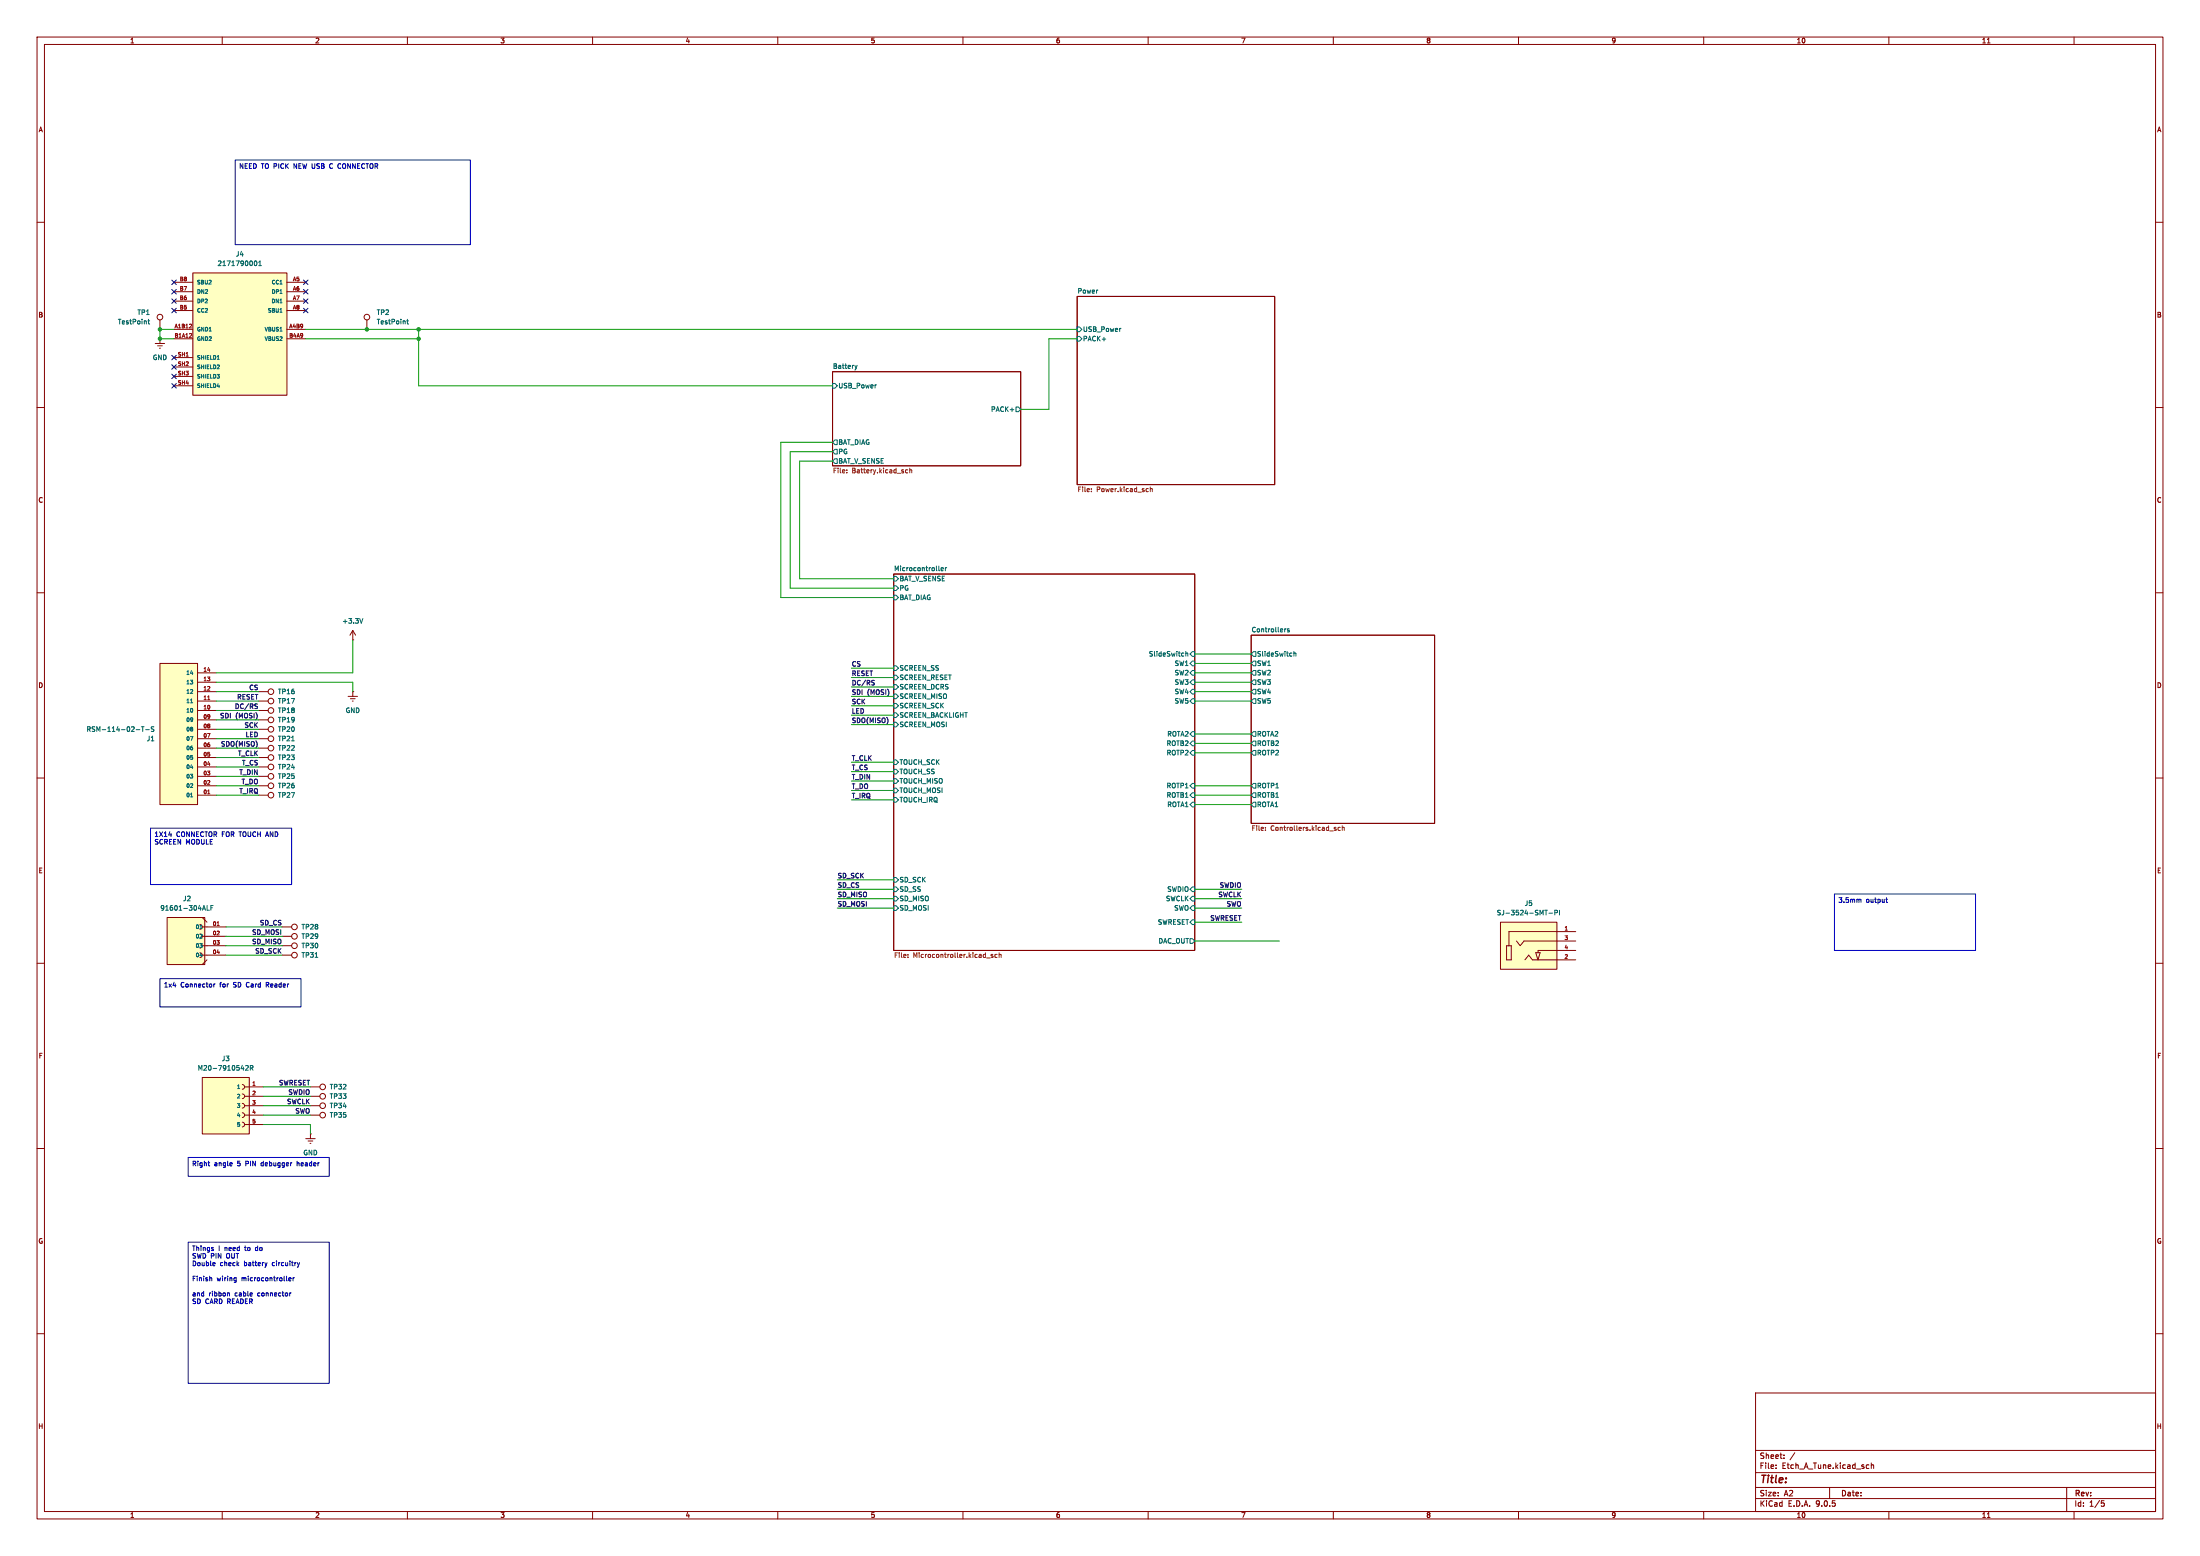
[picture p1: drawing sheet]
<svg xmlns="http://www.w3.org/2000/svg" width="594mm" height="420mm" viewBox="0 0 594 420" stroke-linecap="round" stroke-linejoin="round" font-family="sans-serif">
<g fill="none" stroke="#840000" stroke-width=".27">
<path d="M10 10h574v400h-574zM12 12h570v396h-570zM60 10v2M110 10v2M160 10v2M210 10v2M260 10v2M310 10v2M360 10v2M410 10v2M460 10v2M510 10v2"/>
<path d="M536.6 11.6h.7M560 10v2M10 60h2M582 60h2M43.2 86.4v2.5M99.1 86.4v2.5M290.8 80h53.4v50.8h-53.4zM10 110h2M224.8 100.3h50.8v25.4h-50.8zM582 110h2M241.3 154.9h81.3v101.6h-81.3zM10 160h2"/>
<path d="M337.8 171.5h49.5v50.8h-49.5zM582 160h2M69.8 199.4h2.6M94 188h2.5M94.6 188.6h1.3M95.1 189.2h.3M95.2 186.7h.1M95.2 186.7v1.3M10 210h2M69.8 212.1h2.6M69.8 209.6h2.6M69.8 207h2.6"/>
<path d="M582 210h2M10 260h2M582 260h2M83.8 298.5h2.6M83.8 295.9h2.6M10 310h2M582 310h2M10 360h2M474 376h108v32h-108zM582 360h2M474 397.5h108M474 391.5h108"/>
<path d="M479.5 396.2v.2M479.5 395.4v.2M481.7 393.5v.2M481.7 392.7v.2M484.6 392.1l-1.3 1.9M504.2 395.4h.4M504.6 396.3l-.4 .1M505.2 395.5l.6-.1 .1 1M505.2 394.9v1.5M60 408v2M110 408v2M160 408v2"/>
<path d="M210 408v2M260 408v2M310 408v2M360 408v2M410 408v2M460 408v2M474 404.5h108M474 401.5h108M494 401.5v3M510 408v2M536.6 409.6h.7M558 401.5v6.5"/>
<path d="M560 408v2M567.4 405.1h.7M567.5 405.6h.4l.3 .3-.2 .6-.5 .1"/>
<circle cx="43.2" cy="85.6" r=".76"/>
<circle cx="99.1" cy="85.6" r=".76"/>
<circle cx="73.2" cy="199.4" r=".76"/>
<circle cx="73.2" cy="212.1" r=".76"/>
<circle cx="73.2" cy="209.5" r=".76"/>
<circle cx="73.2" cy="207" r=".76"/>
<circle cx="87.1" cy="295.9" r=".76"/>
<circle cx="87.1" cy="298.4" r=".76"/>
</g>
<g fill="none" stroke="#006464" stroke-width=".27">
<path d="M39.9 86.6h.5M40.1 86.2v1.1l.3 .1M109.8 86.6h.5M110 86.2v1.1l.3 .1M230.8 98.6l.3 .9M231.1 99.5l-.2 .3M231.4 98.6l-.3 .9M290.8 90.8h.7l.6 .6-.6 .7h-.7zM290.8 88.3h.7l.6 .6-.6 .6h-.7zM302.7 88.6l-.3 .1M224.8 103.5h.6l.7 .6-.7 .7h-.6zM225.4 118.7h.7v1.3h-.7l-.6-.6z"/>
<path d="M236.6 103.9h-.2M274.3 109.9h.7l.6 .6-.6 .6h-.7zM225.4 121.3h.7v1.3h-.7l-.6-.7zM225.4 123.8h.7v1.3h-.7l-.6-.6zM241.3 158.1h.6l.7 .7-.7 .6h-.6zM241.3 155.6h.6l.7 .6-.7 .6h-.6zM253.5 153.9l.2 .2M254.1 153.6l.6-.1-.1-.2-.3-.1-.2 .2 .1 .6h.4M255.2 153.2v.9M255.6 153.2l-.4 .3M241.3 160.7h.6l.7 .6-.7 .6h-.6zM241.3 179.7h.6l.7 .6-.7 .7h-.6z"/>
<path d="M320.2 175.8v1.3M320.2 176.4l.5-.1v.8M321.3 179.1l.6-.7h.7v1.3h-.7zM321.9 175.9h.7v1.3h-.7l-.6-.7zM338.5 175.9h.6v1.3h-.6l-.7-.7zM338.5 178.4h.6v1.3h-.6l-.7-.6zM347.2 169.7l-.3 .3M348.1 169.8l-.5 .1 .5 .3v.3h-.5M349.4 176.4l.4-.1 .1 .8M349.4 175.8v1.3M78.7 200h.8M241.3 182.2h.6l.7 .7-.7 .6h-.6z"/>
<path d="M241.3 192.4h.6l.7 .6-.7 .7h-.6zM241.3 189.9h.6l.7 .6-.7 .6h-.6zM241.3 194.9h.6l.7 .7-.7 .6h-.6zM241.3 187.3h.6l.7 .7-.7 .6h-.6zM241.3 184.8h.6l.7 .6-.7 .7h-.6zM321.3 181.6l.6-.6h.7v1.2h-.7zM321.3 184.2l.6-.7h.7v1.3h-.7zM321.9 197.5h.7v1.3h-.7l-.6-.7zM321.9 188.6h.7v1.3h-.7l-.6-.7zM321.9 186.1h.7v1.2h-.7l-.6-.6zM338.5 197.5h.6v1.3h-.6l-.7-.7zM338.5 188.6h.6v1.3h-.6l-.7-.7z"/>
<path d="M338.5 183.5h.6v1.3h-.6l-.7-.6zM338.5 186.1h.6v1.2h-.6l-.7-.6zM338.5 181h.6v1.2h-.6l-.7-.6zM241.3 215.3h.6l.7 .6-.7 .6h-.6zM241.3 210.2h.6l.7 .6-.7 .7h-.6zM241.3 212.7h.6l.7 .7-.7 .6h-.6zM241.3 207.6h.6l.7 .7-.7 .6h-.6zM241.3 205.1h.6l.7 .6-.7 .7h-.6zM321.3 217.2l.6-.7h.7v1.3h-.7zM321.9 214h.7v1.3h-.7l-.6-.7zM321.9 211.5h.7v1.2h-.7l-.6-.6zM321.9 202.6h.7v1.2h-.7l-.6-.6z"/>
<path d="M321.9 200h.7v1.3h-.7l-.6-.6zM338.5 200h.6v1.3h-.6l-.7-.6zM338.5 211.5h.6v1.2h-.6l-.7-.6zM338.5 216.5h.6v1.3h-.6l-.7-.6zM338.5 202.6h.6v1.2h-.6l-.7-.6zM338.5 214h.6v1.3h-.6l-.7-.7zM241.3 239.4h.6l.7 .6-.7 .7h-.6zM241.3 236.9h.6l.7 .6-.7 .6h-.6zM241.3 241.9h.6l.7 .7-.7 .6h-.6zM241.3 244.5h.6l.7 .6-.7 .6h-.6zM321.3 242.6l.6-.7h.7v1.3h-.7zM321.3 240l.6-.6h.7v1.3h-.7z"/>
<path d="M321.3 253.4h.6l.7 .6-.7 .6h-.6zM321.9 248.3h.7v1.3h-.7l-.6-.7zM321.9 244.5h.7v1.2h-.7l-.6-.6z"/>
</g>
<g fill="none" stroke="#725600" stroke-width=".27">
<path d="M228.6 127.5v.1M228.6 126.9v.1M245.1 126.9l-.4-.1-.2 .2 .1 .6h.5M245.6 126.9h.5l.1 .7M245.6 126.4v1.2M294.7 132.6v.1M294.7 131.9h.1M294.7 131.9v.1M309.9 131.9h.1M310 132.7h-.1M310.6 131.4v1.3M310.6 132l.5-.1v.8"/>
<path d="M341.7 224v.2M341.7 223.4v.1M360.4 223.7l.4 .3-.4 .2M360.4 223.3l.3 .1M361.9 223.4l-.4-.1-.2 .3 .1 .5h.5M362.4 223.4h.5l.1 .8M362.4 222.9v1.3M245.1 258.3v.1M245.1 257.7v.1M266.4 258.6h.9M268.1 257.7l-.5 .1 .5 .3v.3h-.5M269.2 257.7l-.3-.1-.3 .2 .1 .6h.5"/>
<path d="M269.8 257.7h.4l.1 .7M269.8 257.2v1.2"/>
</g>
<path d="M43.2 179.1h10.1v38.1h-10.1z" fill="#ffffc2"/>
<g fill="none" stroke="#840000" stroke-width=".27">
<path d="M43.2 179.1h10.1v38.1h-10.1zM53.3 199.4h5.1M53.3 196.9h5.1M53.3 194.3h5.1M53.3 191.8h5.1M53.3 189.2h5.1M53.3 186.7h5.1M53.3 184.2h5.1M53.3 181.6h5.1M53.3 214.6h5.1M53.3 212.1h5.1M53.3 209.6h5.1"/>
<path d="M53.3 207h5.1M53.3 204.5h5.1M53.3 201.9h5.1"/>
</g>
<path d="M36.8 196.9h.9M38.2 196.2h.7M38.5 196.2v1.2M39.3 196.9h1M41.6 196.2l-.7 .1a.53 .53 0 0 0 .6 .6l-.1 .5h-.6M51.4 189.7h.6M51.4 215.1h.6" fill="none" stroke="#006464" stroke-width=".27"/>
<path d="M56.1 188.8h.6M56.1 214.2h.6" fill="none" stroke="#a90000" stroke-width=".27"/>
<path d="M45.1 247.7h10.2v12.7h-10.2z" fill="#ffffc2"/>
<g fill="none" stroke="#840000" stroke-width=".27">
<path d="M95.2 172.7h.1M95.2 170.2l-.7 1.3M95.2 170.2l.8 1.3M95.2 170.2v2.5M69.8 194.3h2.6M69.8 186.7h2.6M45.1 247.7h10.2v12.7h-10.2zM54 249.6l.4 .1 .2 .5-.2 .4-.4 .2M54.6 247.7l1.3 1.2M54.6 250.2h6.4M54.6 252.7h6.4M54.6 255.3h6.4"/>
<path d="M54.6 257.8h6.4M55.9 259.1l-1.3 1.3"/>
<circle cx="73.2" cy="194.3" r=".76"/>
<circle cx="73.2" cy="186.7" r=".76"/>
</g>
<path d="M98 166.9l-.5 1.3M54 250.7h.6M55.1 244.4l.4 1.3M55.9 244.4v1.3h.6M56.9 245h.5M57.5 244.4h-.6v1.3" fill="none" stroke="#006464" stroke-width=".27"/>
<path d="M58.6 249.8h.6" fill="none" stroke="#a90000" stroke-width=".27"/>
<path d="M52.1 73.7h25.4v33h-25.4z" fill="#ffffc2"/>
<g fill="none" stroke="#840000" stroke-width=".27">
<path d="M47 76.2h5.1M47 78.7h5.1M52.1 73.7h25.4v33h-25.4zM77.5 76.2h5M77.5 78.7h5M41.9 92.7h2.5M42.5 93.3h1.3M43.1 94h.2M43.2 91.4h.1M43.2 91.4v1.3M47 81.3h5.1M47 83.8h5.1"/>
<path d="M47 88.9h5.1M47 91.4h5.1M47 96.5h5.1M47 99.1h5.1M77.5 81.3h5M77.5 83.8h5M77.5 88.9h5M77.5 91.4h5M47 101.6h5.1M47 104.1h5.1M69.8 196.9h2.6M69.8 191.8h2.6"/>
<path d="M69.8 189.2h2.6M69.8 201.9h2.6M76.2 250.2h2.5M76.2 255.3h2.5M76.2 257.8h2.5M76.2 252.7h2.5M83.8 293.4h2.6"/>
<circle cx="73.2" cy="189.2" r=".76"/>
<circle cx="73.2" cy="191.8" r=".76"/>
<circle cx="73.2" cy="196.8" r=".76"/>
<circle cx="73.2" cy="201.9" r=".76"/>
<circle cx="79.5" cy="257.8" r=".76"/>
<circle cx="79.5" cy="250.2" r=".76"/>
<circle cx="79.5" cy="252.7" r=".76"/>
<circle cx="79.5" cy="255.3" r=".76"/>
<circle cx="87.1" cy="293.4" r=".76"/>
</g>
<path d="M68.7 70.7l.2-.3a.62 .62 0 0 1 .5 .7 .62 .62 0 0 1-.6 .5l-.1-.1M69.8 71.7h.8M69.8 70.8l.4-.4v1.3M58.7 97h.5M75.6 84.3h.6M85.1 258.4h.7" fill="none" stroke="#006464" stroke-width=".27"/>
<path d="M51.6 87.5l.1 .4-.6 .6h.6M51.6 90.1l.1 .4-.6 .6h.6" fill="none" stroke="#a90000" stroke-width=".27"/>
<path d="M54.6 290.8h12.7v15.3h-12.7z" fill="#ffffc2"/>
<g fill="none" stroke="#840000" stroke-width=".27">
<path d="M54.6 290.8h12.7v15.3h-12.7zM65.4 292.7l.4 .2 .2 .5-.1 .4-.5 .2M65.4 295.3l.4 .2 .2 .4-.1 .5-.5 .1M65.4 297.8l.4 .2 .2 .4-.1 .5-.5 .2M66 293.4h5.1M66 295.9h5.1M66 298.5h5.1M65.4 300.4l.4 .1 .2 .5-.1 .4-.5 .2M65.4 302.9l.4 .2 .2 .4-.1 .5-.5 .2M66 301h5.1M66 303.5h5.1M83.8 301h2.6"/>
<circle cx="87.1" cy="301" r=".76"/>
</g>
<path d="M66.3 287.7l.5-.1 .2 .4-.7 .9h.7M67.6 288.3l.6-.1v-.5l-.6-.1v1.3M67.9 288.3l.4 .6" fill="none" stroke="#006464" stroke-width=".27"/>
<path d="M405.1 248.9h15.3v12.7h-15.3z" fill="#ffffc2"/>
<g fill="none" stroke="#840000" stroke-width=".27">
<path d="M69.8 204.5h2.6M69.8 214.6h2.6M405.1 248.9h15.3v12.7h-15.3zM406.8 255.3h1.3v3.8h-1.3zM409.4 254l1.1 1.3 1-1.3h13.9M411.7 259.1l1-1.3 1.1 1.3h11.6M414.6 257.1h1.2l-.5 2zM415.3 259.1h.1M425.4 251.5h-18v3.8M425.4 256.5h-10.1v.7M82.5 307.3h2.6M83.2 308h1.3"/>
<path d="M83.7 308.6h.2M83.8 306.1h.1M83.8 306.1v1.2"/>
<circle cx="73.2" cy="214.6" r=".76"/>
<circle cx="73.2" cy="204.5" r=".76"/>
</g>
<path d="M417.1 245.7h.7M418.2 246.5h1M419.8 246.4l.6-.1 .1-.5-.7-.1v1.3M421.1 245.7v1.3" fill="none" stroke="#006464" stroke-width=".27"/>
<path d="M69.3 190.7l.2 .2-.2 .4M69.3 190h.2M235.8 184.3l.3 .2-.3 .4M235.9 183.6l.2 .1" fill="none" stroke="#0f0f0f" stroke-width=".27"/>
<g fill="none" stroke="#009600" stroke-width=".27">
<path d="M47 88.9h-3.8v2.5h3.8M82.5 91.4h30.5M82.5 88.9h208.3M113 88.9v15.2h111.8M290.8 91.4h-7.6v19.1h-7.6M224.8 119.4h-14v41.9h30.5M224.8 124.5h-8.9v31.7h25.4M224.8 121.9h-11.4v36.9h27.9M95.2 172.7v8.9h-36.8M322.6 179.1h15.2M322.6 176.5h15.2M58.4 189.2h11.4"/>
<path d="M58.4 186.7h11.4M58.4 184.2h36.8v2.5M58.4 191.8h11.4M58.4 194.3h11.4M58.4 199.4h11.4M58.4 196.9h11.4M229.9 182.9h11.4M229.9 185.4h11.4M229.9 193h11.4M229.9 195.6h11.4M229.9 190.5h11.4M229.9 180.3h11.4"/>
<path d="M229.9 188h11.4M322.6 181.6h15.2M322.6 189.2h15.2M322.6 186.7h15.2M322.6 184.2h15.2M322.6 198.1h15.2M58.4 214.6h11.4M58.4 207h11.4M58.4 209.6h11.4M58.4 204.5h11.4M58.4 212.1h11.4M58.4 201.9h11.4"/>
<path d="M229.9 208.3h11.4M229.9 205.7h11.4M229.9 210.8h11.4M229.9 215.9h11.4M229.9 213.4h11.4M322.6 214.6h15.2M322.6 212.1h15.2M322.6 203.2h15.2M322.6 217.2h15.2M322.6 200.7h15.2M226.1 237.5h15.2M61 252.7h15.2"/>
<path d="M61 250.2h15.2M61 255.3h15.2M61 257.8h15.2M226.1 245.1h15.2M226.1 242.6h15.2M226.1 240h15.2M322.6 245.1h12.7M322.6 254h22.8M322.6 242.6h12.7M322.6 248.9h12.7M322.6 240h12.7M71.1 295.9h12.7"/>
<path d="M71.1 293.4h12.7M71.1 298.5h12.7M71.1 301h12.7M71.1 303.5h12.7v2.6"/>
</g>
<g fill="none" stroke="#000084" stroke-width=".27">
<path d="M46.4 75.6l1.2 1.2M46.4 78.1l1.2 1.2M47.6 75.6l-1.2 1.2M47.6 78.1l-1.2 1.2M81.9 78.1l1.3 1.2M81.9 75.6l1.3 1.2M83.2 78.1l-1.3 1.2M83.2 75.6l-1.3 1.2M46.4 83.2l1.2 1.2M46.4 80.7l1.2 1.2M46.4 95.9l1.2 1.2M46.4 98.5l1.2 1.2"/>
<path d="M47.6 83.2l-1.2 1.2M47.6 80.7l-1.2 1.2M47.6 95.9l-1.2 1.2M47.6 98.5l-1.2 1.2M81.9 83.2l1.3 1.2M81.9 80.7l1.3 1.2M83.2 83.2l-1.3 1.2M83.2 80.7l-1.3 1.2M46.4 103.5l1.2 1.2M46.4 101l1.2 1.2M47.6 103.5l-1.2 1.2M47.6 101l-1.2 1.2"/>
</g>
<g fill="none" stroke="#0000c2" stroke-width=".27">
<path d="M63.5 43.2h63.5v22.8h-63.5zM89.2 44.2l-.2 .5 .2 .7M40.6 223.5h38.1v15.3h-38.1zM45.6 225.4h.7M495.3 241.3h38.1v15.2h-38.1zM502.1 242.7l.4 .2v.7M509.2 242.7h.5M509.4 242.3v1.1l.3 .2M43.2 264.2h38.1v7.6h-38.1zM57.7 265.6v.8M58.1 265.6l-.4 .2M71.9 265.8h.5"/>
<path d="M72.4 265.2h-.5v1.2M50.8 312.4h38.1v5.1h-38.1zM56.1 313.8h.5M56.4 314.6l.2 .1M80.2 313.4v1.3M80.4 313.8l-.2 .2M50.8 335.3h38.1v38.1h-38.1zM57.6 337.2v.3M56.8 344.9l.4 .2v.6M57.9 340.8l.2 .3-.6 .1M58 341.6h-.1M61.8 349l.2 .2v.6"/>
<path d="M63.6 344.9h.2M63.8 344.9l-.2 1.2M63.8 345.7h-.2M72.1 340.8l-.3 .8M78 345.3l.6-.1-.1-.3h-.3l-.2 .2v.6h.5M78.6 349l-.4 .2M79.1 344.9v.8M79.5 344.9l-.4 .2M80.3 340.8l.3 .8M80.6 341.6l-.1 .3M80.9 340.8l-.3 .8"/>
</g>
<g fill="#009600" stroke="#009600" stroke-width=".27">
<circle cx="99.1" cy="88.9" r=".46"/>
<circle cx="113" cy="91.4" r=".46"/>
<circle cx="43.2" cy="91.4" r=".46"/>
<circle cx="43.2" cy="88.9" r=".46"/>
<circle cx="113" cy="88.9" r=".46"/>
</g>
<text font-size="2.8" fill="#840000" x="475" y="400.9">Title:</text>
<g font-size="2.1" fill="#840000">
<text x="475" y="394">Sheet:</text>
<text x="475" y="396.7">File:</text>
<text x="481.1" y="396.7">Etch_A_Tune.kicad_sch</text>
<text x="475" y="406.9">KiCad</text>
<text x="475" y="404.1">Size:</text>
<text x="481.7" y="404.1">A2</text>
<text x="482.7" y="406.9">E.D.A.</text>
<text x="490.3" y="406.9">9.0.5</text>
<text x="497" y="404.1">Date:</text>
<text x="560" y="404.3">Rev:</text>
<text x="560" y="406.9">Id:</text>
<text x="564.1" y="406.9">1/5</text>
</g>
<g font-size="1.8" fill="#840000">
<text x="35" y="11.9">1</text>
<text x="85" y="11.9">2</text>
<text x="135" y="11.9">3</text>
<text x="185" y="11.9">4</text>
<text x="235" y="11.9">5</text>
<text x="285" y="11.9">6</text>
<text x="335" y="11.9">7</text>
<text x="385" y="11.9">8</text>
<text x="435" y="11.9">9</text>
<text x="485" y="11.9">10</text>
<text x="535" y="11.9">11</text>
<text x="10.3" y="35.9">A</text>
<text x="582.3" y="35.9">A</text>
<text x="10.3" y="85.9">B</text>
<text x="582.3" y="85.9">B</text>
<text x="10.3" y="135.9">C</text>
<text x="582.3" y="135.9">C</text>
<text x="10.3" y="185.9">D</text>
<text x="582.3" y="185.9">D</text>
<text x="10.3" y="235.9">E</text>
<text x="582.3" y="235.9">E</text>
<text x="10.3" y="285.9">F</text>
<text x="582.3" y="285.9">F</text>
<text x="10.3" y="335.9">G</text>
<text x="582.3" y="335.9">G</text>
<text x="10.2" y="385.9">H</text>
<text x="582.2" y="385.9">H</text>
<text x="35" y="409.9">1</text>
<text x="85" y="409.9">2</text>
<text x="135" y="409.9">3</text>
<text x="185" y="409.9">4</text>
<text x="235" y="409.9">5</text>
<text x="285" y="409.9">6</text>
<text x="335" y="409.9">7</text>
<text x="385" y="409.9">8</text>
<text x="435" y="409.9">9</text>
<text x="485" y="409.9">10</text>
<text x="535" y="409.9">11</text>
</g>
<g font-size="1.8" fill="#0000c2">
<text x="64.5" y="45.9">NEED TO PICK</text>
<text x="79.6" y="45.9">NEW USB</text>
<text x="89.7" y="45.9">C CONNECTOR</text>
<text x="41.6" y="226.2">1X14</text>
<text x="47.6" y="226.2">CONNECTOR FOR TOUCH AND</text>
<text x="41.6" y="228.2">SCREEN MODULE</text>
<text x="496.3" y="244">3.5mm</text>
<text x="503.8" y="244">output</text>
<text x="44.1" y="266.8">1x4</text>
<text x="48.8" y="266.8">Connector</text>
<text x="59.5" y="266.8">for</text>
<text x="63.3" y="266.8">SD Card</text>
<text x="72.5" y="266.8">Reader</text>
<text x="51.8" y="315.1">Right</text>
<text x="57.8" y="315.1">angle</text>
<text x="64.2" y="315.1">5</text>
<text x="66.6" y="315.1">PIN</text>
<text x="70.9" y="315.1">debugger</text>
<text x="80.8" y="315.1">header</text>
<text x="51.8" y="338">Things</text>
<text x="51.8" y="340">SWD PIN</text>
<text x="59" y="338">I</text>
<text x="60.7" y="338">need</text>
<text x="61.2" y="340">OUT</text>
<text x="66.4" y="338">to</text>
<text x="69.4" y="338">do</text>
<text x="51.8" y="342">Double</text>
<text x="51.8" y="346.1">Finish</text>
<text x="58.5" y="346.1">wiring</text>
<text x="59.4" y="342">check</text>
<text x="65.3" y="346.1">microcontroller</text>
<text x="66" y="342">battery</text>
<text x="73.8" y="342">circuitry</text>
<text x="51.8" y="350.2">and</text>
<text x="51.8" y="352.3">SD CARD READER</text>
<text x="56.4" y="350.2">ribbon</text>
<text x="63.5" y="350.2">cable</text>
<text x="69.8" y="350.2">connector</text>
</g>
<g font-size="1.8" fill="#006464">
<text x="58.6" y="72">2171790001</text>
<text x="63.6" y="69.4">J4</text>
<text x="290.8" y="79.3">Power</text>
<text x="31.7" y="87.7">TestPoint</text>
<text x="37" y="85.2">TP1</text>
<text x="101.6" y="85.2">TP2</text>
<text x="101.6" y="87.7">TestPoint</text>
<text x="292.3" y="89.8">USB_Power</text>
<text x="292.3" y="92.3">PACK+</text>
<text x="41.1" y="97.4">GND</text>
<text x="224.8" y="99.6">Battery</text>
<text x="226.3" y="105">USB_Power</text>
<text x="267.5" y="111.4">PACK+</text>
<text x="226.3" y="120.2">BAT_DIAG</text>
<text x="226.3" y="122.8">PG</text>
<text x="226.3" y="125.3">BAT_V_SENSE</text>
<text x="241.3" y="154.2">Microcontroller</text>
<text x="242.8" y="159.6">PG</text>
<text x="242.8" y="157.1">BAT_V_SENSE</text>
<text x="242.8" y="162.2">BAT_DIAG</text>
<text x="92.3" y="168.5">+3.3V</text>
<text x="337.8" y="170.7">Controllers</text>
<text x="310.1" y="177.4">SlideSwitch</text>
<text x="317" y="179.9">SW1</text>
<text x="339.3" y="177.4">SlideSwitch</text>
<text x="339.3" y="179.9">SW1</text>
<text x="242.8" y="183.7">SCREEN_RESET</text>
<text x="242.8" y="181.2">SCREEN_SS</text>
<text x="317" y="182.5">SW2</text>
<text x="317" y="185">SW3</text>
<text x="339.3" y="185">SW3</text>
<text x="339.3" y="182.5">SW2</text>
<text x="74.9" y="187.6">TP16</text>
<text x="74.9" y="190.1">TP17</text>
<text x="242.8" y="191.4">SCREEN_SCK</text>
<text x="242.8" y="188.8">SCREEN_MISO</text>
<text x="242.8" y="186.3">SCREEN_DCRS</text>
<text x="317" y="190.1">SW5</text>
<text x="317" y="187.6">SW4</text>
<text x="339.3" y="190.1">SW5</text>
<text x="339.3" y="187.6">SW4</text>
<text x="23.3" y="197.7">RSM-114-02-T-S</text>
<text x="74.9" y="195.2">TP19</text>
<text x="74.9" y="197.7">TP20</text>
<text x="74.9" y="192.6">TP18</text>
<text x="93.2" y="192.6">GND</text>
<text x="242.8" y="193.9">SCREEN_BACKLIGHT</text>
<text x="242.8" y="196.4">SCREEN_MOSI</text>
<text x="39.5" y="200.3">J1</text>
<text x="74.9" y="200.3">TP21</text>
<text x="74.9" y="202.8">TP22</text>
<text x="314.9" y="201.5">ROTB2</text>
<text x="315.1" y="199">ROTA2</text>
<text x="339.3" y="201.5">ROTB2</text>
<text x="339.3" y="199">ROTA2</text>
<text x="74.9" y="207.9">TP24</text>
<text x="74.9" y="205.3">TP23</text>
<text x="242.8" y="209.1">TOUCH_SS</text>
<text x="242.8" y="206.6">TOUCH_SCK</text>
<text x="314.9" y="204.1">ROTP2</text>
<text x="339.3" y="204.1">ROTP2</text>
<text x="74.9" y="213">TP26</text>
<text x="74.9" y="210.4">TP25</text>
<text x="74.9" y="215.5">TP27</text>
<text x="242.8" y="211.7">TOUCH_MISO</text>
<text x="242.8" y="214.2">TOUCH_MOSI</text>
<text x="314.9" y="215.5">ROTB1</text>
<text x="314.9" y="213">ROTP1</text>
<text x="339.3" y="213">ROTP1</text>
<text x="339.3" y="215.5">ROTB1</text>
<text x="242.8" y="216.8">TOUCH_IRQ</text>
<text x="315.1" y="218">ROTA1</text>
<text x="339.3" y="218">ROTA1</text>
<text x="242.8" y="238.4">SD_SCK</text>
<text x="43.2" y="246">91601-304ALF</text>
<text x="49.3" y="243.4">J2</text>
<text x="242.8" y="243.4">SD_MISO</text>
<text x="242.8" y="246">SD_MOSI</text>
<text x="242.8" y="240.9">SD_SS</text>
<text x="314.7" y="243.4">SWCLK</text>
<text x="315.1" y="240.9">SWDIO</text>
<text x="316.9" y="246">SWO</text>
<text x="411.6" y="244.7">J5</text>
<text x="81.3" y="251.1">TP28</text>
<text x="312.5" y="249.8">SWRESET</text>
<text x="404" y="247.2">SJ-3524-SMT-PI</text>
<text x="81.3" y="256.1">TP30</text>
<text x="81.3" y="253.6">TP29</text>
<text x="312.7" y="254.9">DAC_OUT</text>
<text x="81.3" y="258.7">TP31</text>
<text x="59.8" y="286.6">J3</text>
<text x="53.3" y="289.2">M20-7910542R</text>
<text x="88.9" y="299.3">TP34</text>
<text x="88.9" y="296.8">TP33</text>
<text x="88.9" y="294.2">TP32</text>
<text x="88.9" y="301.9">TP35</text>
<text x="81.8" y="312">GND</text>
</g>
<g font-size="1.8" fill="#725600">
<text x="224.8" y="128">File:</text>
<text x="230" y="128">Battery.kicad_sch</text>
<text x="290.8" y="133.1">File:</text>
<text x="296.1" y="133.1">Power.kicad_sch</text>
<text x="337.8" y="224.6">File:</text>
<text x="343" y="224.6">Controllers.kicad_sch</text>
<text x="241.3" y="258.9">File:</text>
<text x="246.5" y="258.9">Microcontroller.kicad_sch</text>
</g>
<g font-size="1.8" fill="#0f0f0f">
<text x="229.9" y="180">CS</text>
<text x="229.9" y="182.5">RESET</text>
<text x="229.9" y="185.1">DC/RS</text>
<text x="63.3" y="191.4">DC/RS</text>
<text x="63.9" y="188.9">RESET</text>
<text x="67.2" y="186.3">CS</text>
<text x="229.9" y="190.2">SCK</text>
<text x="229.9" y="187.6">SDI</text>
<text x="234.1" y="187.6">(MOSI)</text>
<text x="59.3" y="194">SDI</text>
<text x="63.6" y="194">(MOSI)</text>
<text x="65.9" y="196.5">SCK</text>
<text x="229.9" y="192.7">LED</text>
<text x="229.9" y="195.2">SDO(MISO)</text>
<text x="59.5" y="201.6">SDO(MISO)</text>
<text x="66.2" y="199">LED</text>
<text x="64.1" y="204.1">T_CLK</text>
<text x="64.5" y="209.2">T_DIN</text>
<text x="65.2" y="206.7">T_CS</text>
<text x="229.9" y="205.4">T_CLK</text>
<text x="229.9" y="207.9">T_CS</text>
<text x="64.5" y="214.3">T_IRQ</text>
<text x="65.1" y="211.7">T_DO</text>
<text x="229.9" y="210.5">T_DIN</text>
<text x="229.9" y="215.6">T_IRQ</text>
<text x="229.9" y="213">T_DO</text>
<text x="226.1" y="239.7">SD_CS</text>
<text x="226.1" y="237.1">SD_SCK</text>
<text x="329.2" y="239.7">SWDIO</text>
<text x="226.1" y="244.8">SD_MOSI</text>
<text x="226.1" y="242.2">SD_MISO</text>
<text x="328.8" y="242.2">SWCLK</text>
<text x="331.1" y="244.8">SWO</text>
<text x="70.1" y="249.8">SD_CS</text>
<text x="326.7" y="248.6">SWRESET</text>
<text x="68" y="254.9">SD_MISO</text>
<text x="68" y="252.4">SD_MOSI</text>
<text x="68.8" y="257.5">SD_SCK</text>
<text x="75.2" y="293">SWRESET</text>
<text x="77.4" y="298.1">SWCLK</text>
<text x="77.8" y="295.6">SWDIO</text>
<text x="79.6" y="300.6">SWO</text>
</g>
<g font-size="1.4" fill="#a90000">
<text x="48.4" y="75.9">B8</text>
<text x="79" y="75.9">A5</text>
<text x="48.4" y="78.5">B7</text>
<text x="48.4" y="81">B6</text>
<text x="48.4" y="83.6">B5</text>
<text x="79" y="78.5">A6</text>
<text x="79" y="81">A7</text>
<text x="79" y="83.6">A8</text>
<text x="47" y="88.6">A1B12</text>
<text x="78" y="88.6">A4B9</text>
<text x="47" y="91.2">B1A12</text>
<text x="78" y="91.2">B4A9</text>
<text x="47.9" y="96.3">SH1</text>
<text x="47.9" y="98.8">SH2</text>
<text x="47.9" y="101.3">SH3</text>
<text x="47.9" y="103.9">SH4</text>
<text x="54.8" y="183.9">13</text>
<text x="54.8" y="181.4">14</text>
<text x="54.8" y="191.5">10</text>
<text x="54.8" y="189">11</text>
<text x="54.8" y="186.4">12</text>
<text x="54.8" y="196.6">08</text>
<text x="54.8" y="194.1">09</text>
<text x="54.8" y="201.7">06</text>
<text x="54.8" y="199.1">07</text>
<text x="54.8" y="209.3">03</text>
<text x="54.8" y="206.8">04</text>
<text x="54.8" y="204.2">05</text>
<text x="54.8" y="214.4">01</text>
<text x="54.8" y="211.8">02</text>
<text x="57.3" y="249.9">01</text>
<text x="422.3" y="251.2">1</text>
<text x="57.3" y="252.5">02</text>
<text x="57.3" y="255">03</text>
<text x="57.3" y="257.6">04</text>
<text x="422.3" y="253.7">3</text>
<text x="422.3" y="256.3">4</text>
<text x="422.3" y="258.8">2</text>
<text x="68" y="293.1">1</text>
<text x="68" y="295.7">2</text>
<text x="68" y="298.2">3</text>
<text x="68" y="300.7">4</text>
<text x="68" y="303.3">5</text>
</g>
<g font-size="1.4" fill="#006464">
<text x="53.1" y="76.9">SBU2</text>
<text x="73.2" y="76.9">CC1</text>
<text x="53.1" y="79.5">DN2</text>
<text x="53.1" y="82">DP2</text>
<text x="73.2" y="82">DN1</text>
<text x="73.2" y="79.5">DP1</text>
<text x="53.1" y="84.6">CC2</text>
<text x="53.1" y="89.6">GND1</text>
<text x="71.3" y="89.6">VBUS1</text>
<text x="72.2" y="84.6">SBU1</text>
<text x="53.1" y="92.2">GND2</text>
<text x="71.3" y="92.2">VBUS2</text>
<text x="53.1" y="97.3">SHIELD1</text>
<text x="53.1" y="99.8">SHIELD2</text>
<text x="53.1" y="102.3">SHIELD3</text>
<text x="53.1" y="104.9">SHIELD4</text>
<text x="50.1" y="184.9">13</text>
<text x="50.1" y="182.3">14</text>
<text x="50.1" y="190">11</text>
<text x="50.1" y="187.4">12</text>
<text x="50.1" y="197.6">08</text>
<text x="50.1" y="195">09</text>
<text x="50.1" y="192.5">10</text>
<text x="50.1" y="202.7">06</text>
<text x="50.1" y="200.1">07</text>
<text x="50.1" y="207.7">04</text>
<text x="50.1" y="205.2">05</text>
<text x="50.1" y="215.4">01</text>
<text x="50.1" y="212.8">02</text>
<text x="50.1" y="210.3">03</text>
<text x="52.7" y="250.9">01</text>
<text x="52.7" y="253.5">02</text>
<text x="52.7" y="256">03</text>
<text x="52.7" y="258.5">04</text>
<text x="63.8" y="294.1">1</text>
<text x="63.8" y="296.6">2</text>
<text x="63.8" y="299.2">3</text>
<text x="63.8" y="301.7">4</text>
<text x="63.8" y="304.3">5</text>
</g>
</svg>
